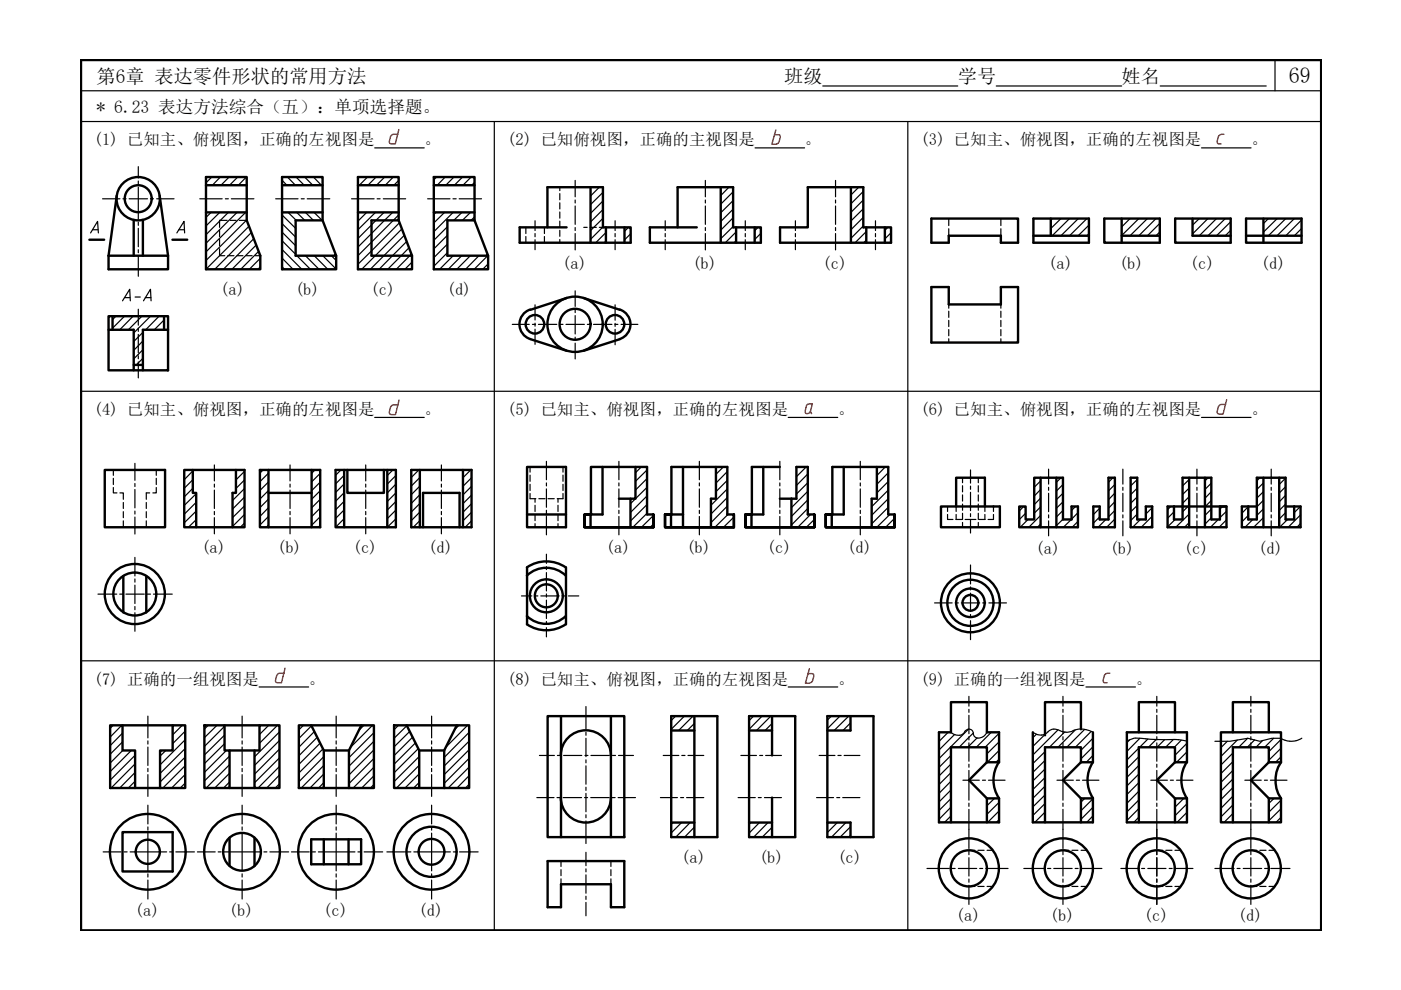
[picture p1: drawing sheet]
<svg xmlns="http://www.w3.org/2000/svg" width="297mm" height="210mm" viewBox="0 0 297 210" stroke-linecap="round" stroke-linejoin="round" font-family="sans-serif">
<!-- layer: 0 -->
<path d="M17.2 12.7h262.9v184.6h-262.9z" fill="none" stroke="#000" stroke-width=".51"/>
<g fill="none" stroke="#000" stroke-width=".25">
<path d="M17.2 19.2h262.9M174.4 18.2h28.7M211.2 18.2h26.6M246 18.2h22.5M270.3 12.7v6.5M17.2 25.8h262.9M79.4 31.4h10.5M104.8 25.8v171.5M160.1 31.4h10.5M192.5 25.8v171.5M254.7 31.4h10.5M17.2 83h262.9"/>
<path d="M79.4 88.5h10.5M167.1 88.5h10.5M254.7 88.5h10.5M17.2 140.1h262.9M54.9 145.7h10.5M167.1 145.7h10.5M205.4 154.6l.5 .1 .4 .6a1.32 1.32 0 0 0 1 1.2 1.32 1.32 0 0 0 1.4-.5l.5-.8M205.4 154.6l-.7 .4a1.89 1.89 0 0 1-3.1 .2M219 155.2l1 .6M226 155.2l-.7-.1a2.86 2.86 0 0 0-2.8-.2 2.2 2.2 0 0 1-2.5 .8M227.5 155l-1.5 .3M229.2 154.6l1 .1"/>
<path d="M229.2 154.6l-1.7 .3M230.2 145.7h10.5M230.2 154.7l1.5 .5M240.8 156.5l-1.9 .6M240.8 156.5l2.1 .1M242.9 156.6l6.5 .2 2.2 .3M271.5 156.5a4.2 4.2 0 0 0 4.5 0M271.6 156.5h-2l-2.5 .7-2.5-.7-3.8 .7h-3.2"/>
</g>
<g fill="none" stroke="#000" stroke-width=".25">
<path d="M29.3 39.7v6.8M29.3 35.3v2.4M29.3 38.4v.7M121.9 38.3v3.4M149.5 38.3v3.4M177.2 38.3v3.4M21.7 42.1h3.7M26.1 42.1h.6M27.4 42.1h3.9M29.3 47.1v.7M29.3 48.4v3.9M29.3 52.9v.7"/>
<path d="M29.3 54.3v4.3M31.9 42.1h.6M33.2 42.1h3.7M42.4 42.1h4.7M47.8 42.1h.6M49.1 42.1h4.7M58.4 42.1h4.8M63.9 42.1h.6M65.1 42.1h4.8M74.5 42.1h4.8M80 42.1h.6M81.3 42.1h4.7"/>
<path d="M90.7 42.1h4.7M96 42.1h.7M97.4 42.1h4.7M113.4 46.8v2.1M113.4 49.5v.7M113.4 50.8v2.1M121.9 42.4v.6M121.9 43.7v3.9M121.9 48.2v.7M121.9 49.5v3.5M130.4 46.8v2.1M130.4 49.5v.7"/>
<path d="M130.4 50.8v2.1M141 46.8v2.1M141 49.5v.7M141 50.8v2.1M149.5 42.4v.6M149.5 43.7v3.9M149.5 48.2v.7M149.5 49.5v3.5M158 46.8v2.1M158 49.5v.7M158 50.8v2.1M168.6 46.8v2.1"/>
<path d="M168.6 49.5v.7M168.6 50.8v2.1M177.2 42.4v.6M177.2 43.7v3.9M177.2 48.2v.7M177.2 49.5v3.5M185.6 46.8v2.1M185.6 49.5v.7M185.6 50.8v2.1M29.3 65.6v3.3M29.3 69.6v.7M29.3 70.9v3.9"/>
<path d="M29.3 75.4v.7M29.3 76.7v3.4M108.6 68.8h3.6M112.9 68.8h.6M113.4 64.6v3.2M113.4 68.5v.7M113.4 69.8v3.2M114.2 68.8h3.9M118.7 68.8h.7M120 68.8h3.9M121.9 61.7v3.3M121.9 65.6v.7"/>
<path d="M121.9 66.9v3.9M121.9 71.5v.6M121.9 72.8v3.3M124.5 68.8h.7M125.8 68.8h3.9M130.4 68.8h.6M130.4 64.6v3.3M130.4 68.6v.6M130.4 69.8v3.3M131.7 68.8h3.5M28.6 98.2v3.6M45.5 98.6v3.4"/>
<path d="M61.5 98.6v3.4M77.5 98.6v3.4M93.6 98.6v3.4M115.9 97.8v3.9M131.2 97.8v3.9M148.3 97.8v3.9M165.3 97.8v3.9M182.4 97.8v3.9M205.8 99.6v2.8M222.3 99.5v3.1M238.1 99.5v3.1M253.8 99.5v3.1"/>
<path d="M269.5 99.5v3.1M28.6 102.5v.7M28.6 103.8v3.9M28.6 108.4v.6M28.6 109.6v3.6M28.6 118.2v3.9M45.5 102.6v.7M45.5 103.9v3.9M45.5 108.4v.7M45.5 109.8v3.4M61.5 102.6v.7M61.5 103.9v3.9"/>
<path d="M61.5 108.4v.7M61.5 109.8v3.4M77.5 102.6v.7M77.5 103.9v3.9M77.5 108.4v.7M77.5 109.8v3.4M93.6 102.6v.7M93.6 103.9v3.9M93.6 108.4v.7M93.6 109.8v3.4M115.9 102.4v.6M115.9 103.7v3.9"/>
<path d="M115.9 108.2v.7M115.9 109.5v3.9M115.9 117.5v2M131.2 102.4v.6M131.2 103.7v3.9M131.2 108.2v.7M131.2 109.5v3.9M148.3 102.4v.6M148.3 103.7v3.9M148.3 108.2v.7M148.3 109.5v3.9M165.3 102.4v.6"/>
<path d="M165.3 103.7v3.9M165.3 108.2v.7M165.3 109.5v3.9M182.4 102.4v.6M182.4 103.7v3.9M182.4 108.2v.7M182.4 109.5v3.9M205.8 103.1v.6M205.8 104.4v3.9M205.8 108.9v.6M205.8 110.2v2.8M205.8 119.8v4"/>
<path d="M222.3 103.3v.7M222.3 104.6v3.9M222.3 109.2v.6M222.3 110.4v3.2M238.1 103.3v.7M238.1 104.6v3.9M238.1 109.2v.6M238.1 110.4v3.2M253.8 103.3v.7M253.8 104.6v3.9M253.8 109.2v.6M253.8 110.4v3.2"/>
<path d="M269.5 103.3v.7M269.5 104.6v3.9M269.5 109.2v.6M269.5 110.4v3.2M20.8 126h4M25.4 126h.7M26.7 126h3.9M28.6 122.8v.6M28.6 124.1v3.9M28.6 128.6v.7M28.6 129.9v3.9M31.2 126h.7"/>
<path d="M32.5 126h4M110.6 126.4h2.2M113.4 126.4h.6M114.7 126.4h3.9M115.9 120.1v.7M115.9 121.4v3.9M115.9 125.9v.7M115.9 127.2v3.9M115.9 131.8v.6M115.9 133.1v1.9M119.2 126.4h.7M120.5 126.4h2.2"/>
<path d="M198.1 127.8h3.8M202.5 127.8h.7M203.8 127.8h3.9M205.8 124.4v.7M205.8 125.8v3.9M205.8 130.3v.6M205.8 131.6v4M208.4 127.8h.6M209.7 127.8h3.7M31.4 151.8v4.6M31.4 157.1v.7M31.4 158.4v3.9"/>
<path d="M51.3 151.8v4.6M51.3 157.1v.7M51.3 158.4v3.9M71.3 151.8v4.6M71.3 157.1v.7M71.3 158.4v3.9M91.5 151.8v4.6M91.5 157.1v.7M91.5 158.4v3.9M124.2 149.8v4.8M124.2 155.3v.6M124.2 156.5v3.9"/>
<path d="M205.4 147.6v2.1M205.4 150.4v.6M205.4 151.7v3.9M205.4 156.2v.7M205.4 157.5v3.9M225.4 147.6v2.1M225.4 150.4v.6M225.4 151.7v3.9M225.4 156.2v.7M225.4 157.5v3.9M245.3 147.6v2.1M245.3 150.4v.6"/>
<path d="M245.3 151.7v3.9M245.3 156.2v.7M245.3 157.5v3.9M265.2 147.6v2.1M265.2 150.4v.6M265.2 151.7v3.9M265.2 156.2v.7M265.2 157.5v3.9M31.4 176.6v8M31.4 162.9v.7M31.4 164.2v4.7M31.4 170.7v4"/>
<path d="M31.4 175.3v.7M51.3 176.6v8M51.3 162.9v.7M51.3 164.2v4.7M51.3 170.7v4M51.3 175.3v.7M71.3 176.6v8M71.3 162.9v.7M71.3 164.2v4.7M71.3 170.7v4M71.3 175.3v.7M91.5 176.6v8"/>
<path d="M91.5 162.9v.7M91.5 164.2v4.7M91.5 170.7v4M91.5 175.3v.7M113.8 169.1h3.7M114.4 160.2h3.1M118.1 169.1h.7M118.2 160.2h.6M119.4 169.1h3.9M119.5 160.2h3.8M123.9 169.1h.7M124 160.2h.7"/>
<path d="M124.2 161.1v.6M124.2 162.4v3.9M124.2 166.9v.7M124.2 168.2v3.9M124.2 172.7v.7M124.2 174.1v4.7M125.3 169.1h3.8M125.3 160.2h3.9M129.8 169.1h.6M129.9 160.2h.6M131 169.1h3.7M131.1 160.2h3.2"/>
<path d="M140 169.1h3.6M140.6 160.2h3.3M144.3 169.1h.6M144.6 160.2h.6M145.6 169.1h3.6M145.9 160.2h3.3M156.5 169.1h3.6M157.1 160.2h3.3M160.8 169.1h.6M161.1 160.2h.6M162.1 169.1h3.6M162.3 160.2h3.4"/>
<path d="M173.1 169.1h3.6M173.7 160.2h3.3M177.4 169.1h.6M177.7 160.2h.6M178.7 169.1h3.6M179 160.2h3.3M204.2 165.4h3.4M205.4 163.4v6.3M205.4 162v.7M205.4 170.3v.7M205.4 171.6v8.3M208.3 165.4h.6"/>
<path d="M209.6 165.4h3.5M224.1 165.4h3.5M225.4 163.4v6.3M225.4 162v.7M225.4 170.3v.7M225.4 171.6v8.3M228.2 165.4h.7M229.5 165.4h3.5M244 165.4h3.5M245.3 163.4v6.3M245.3 162v.7M245.3 170.3v.7"/>
<path d="M245.3 171.6v8.3M248.1 165.4h.7M249.5 165.4h3.4M263.9 165.4h3.5M265.2 163.4v6.3M265.2 162v.7M265.2 170.3v.7M265.2 171.6v8.3M268.1 165.4h.6M269.4 165.4h3.5M21.9 180.6h3.7M26.3 180.6h.7"/>
<path d="M27.6 180.6h7.7M31.4 185.3v.7M31.4 186.6v4M36 180.6h.6M37.3 180.6h3.9M41.9 180.6h3.7M46.3 180.6h.6M47.6 180.6h7.7M51.3 185.3v.7M51.3 186.6v4M56 180.6h.6M57.2 180.6h4"/>
<path d="M61.8 180.6h3.8M66.2 180.6h.7M67.5 180.6h7.8M71.3 185.3v.7M71.3 186.6v4M75.9 180.6h.6M77.2 180.6h3.9M82 180.6h3.8M86.5 180.6h.6M87.7 180.6h7.8M91.5 185.3v.7M91.5 186.6v4"/>
<path d="M96.1 180.6h.7M97.4 180.6h4M124.2 180.7v2.8M124.2 184.2v.7M124.2 185.5v3.9M124.2 190v.7M124.2 191.3v2.9M196.5 184.1h4.7M201.9 184.1h.6M203.2 184.1h3.9M205.4 180.5v.7M205.4 181.8v3.9"/>
<path d="M205.4 186.4v.7M205.4 187.7v4.1M207.7 184.1h.7M209 184.1h4.7M217.1 184.1h4.4M222.1 184.1h.7M223.4 184.1h3.9M225.4 180.5v.7M225.4 181.8v3.9M225.4 186.4v.7M225.4 187.7v4.1M228 184.1h.6"/>
<path d="M229.3 184.1h4.3M237.6 184.1h3.8M242 184.1h.7M243.4 184.1h3.8M245.3 180.5v.7M245.3 181.8v3.9M245.3 186.4v.7M245.3 187.7v4.1M247.9 184.1h.6M249.2 184.1h3.7M257.6 184.1h4M262.3 184.1h.6"/>
<path d="M263.6 184.1h3.9M265.2 180.5v.7M265.2 181.8v3.9M265.2 186.4v.7M265.2 187.7v4.1M268.1 184.1h.7M269.4 184.1h4.1"/>
</g>
<g fill="none" stroke="#000" stroke-width=".51">
<path d="M43.7 37.5h8.6v9.2l2.9 7.5v2.9h-11.5zM43.7 39.3h8.6M59.8 39.3h8.6M75.9 39.3h8.6M92 39.3h8.6M125.2 39.7v11.8M152.8 39.7v11.8M171.3 39.7h11.7v8.5h5.9v3.3h-23.5v-3.3h5.9zM180.4 39.7v11.8M19 50.8h3.1M23 54.2h12.6v2.9h-12.6zM24.8 41.5l-1.8 12.7"/>
<path d="M28.3 46.6v7.6M30.3 46.6v7.6M33.9 41.5l1.7 12.7M36.6 50.8h3.1M43.7 45h8.6M59.8 45h8.6M68.4 46.7l2.9 7.5h-8.6v-7.5h5.7v-9.2h-8.6v19.6h11.5v-2.9M75.9 45h8.6M84.5 46.7l2.9 7.5h-8.6v-7.5h5.7v-9.2h-8.6v19.6h11.5v-2.9M92 45h8.6M100.6 46.7l2.9 7.5h-8.6v-7.5h5.7v-9.2h-8.6v19.6h11.5v-2.9M116.1 48.2v-8.5h11.7v8.5h5.9v3.3h-23.5v-3.3h9.9"/>
<path d="M128.5 48.2v3.3M132.4 48.2v3.3M143.7 48.2v-8.5h11.7v8.5h5.9v3.3h-23.5v-3.3h9.9M156.1 48.2v3.3M160 48.2v3.3M183.7 48.2v3.3M187.6 48.2v3.3M197.5 46.3h18.3v5.2h-3.6v-1.5h-11v1.5h-3.7zM219.1 46.3h11.8v5.2h-11.8zM219.1 50h11.8M222.8 46.3v3.7M234.1 46.3h11.8v5.2h-11.8z"/>
<path d="M237.8 50h8.1M237.8 46.3v5.2M249.2 46.3h11.7v5.2h-11.7zM252.8 46.3v3.7h8.1M264.2 46.3h11.8v5.2h-11.8zM264.2 50h11.8M267.9 46.3v5.2M23 67h12.6v11.5h-12.6zM23 69.9h5.3v8.6M23.9 67v2.9M28.3 77.4h2M34.8 67v2.9"/>
<path d="M35.6 69.9h-5.3v8.6M112.4 65.6a3.3 3.3 0 0 0-2.3 3.2 3.3 3.3 0 0 0 2.3 3.1M112.5 71.9l7.6 2.5M120.1 63.2l-7.6 2.5M123.8 63.2l7.6 2.5M131.4 65.6a3.3 3.3 0 0 1 2.3 3.2 3.3 3.3 0 0 1-2.3 3.1M131.4 71.9l-7.6 2.5M197.5 60.9h3.7v3.6h11v-3.6h3.6v11.7h-18.3zM22.2 99.6h12.8v12.2h-12.8zM39.1 99.6h12.7v12.2h-12.7zM40.9 99.6v4.9h.7v7.3M50 99.6v4.9h-.7v7.3"/>
<path d="M55.1 99.6h12.8v12.2h-12.8zM56.9 99.6v12.2M66.1 99.6v12.2M71.1 99.6h12.8v12.2h-12.8zM73 99.6v12.2M73.6 99.6v4.9h7.8v-4.9M82.1 99.6v12.2M87.2 99.6h12.8v12.2h-12.8zM89 99.6v12.2M98.2 99.6v12.2M111.7 99h8.3v12.8h-8.3zM127.7 99v10.1h-3.8v2.7h7.3h-7.3v-2.7h1.4v-10.1h11.9v10.1h1.3v2.7v-2.7"/>
<path d="M134.7 99v6.7h-1v6.1M144.8 99v12.8M151.8 99v6.7h-1.1v6.1M161.8 99v10.1h-3.7h1.3v-10.1h5.9M178.9 99v10.1h-3.8h1.4v-10.1h11.8v10.1h1.4v2.7v-2.7M185.9 99v6.7h-1.1v6.1M56.9 104.5h9.2M89.7 111.8v-7.3h7.7v7.3M111.7 109.1h8.3M125.2 109.1v2.7M131.2 105.7h2.5M138.5 111.8h-7.3h7.3"/>
<path d="M141 109.1v2.7h7.3h-7.3zM142.3 109.1v2.7M144.8 109.1h-3.8h1.4v-10.1h11.8v10.1h1.4v2.7v-2.7M155.6 111.8h-7.3h7.3M158.1 109.1v2.7h7.2h-7.2zM159.3 109.1v2.7M165.3 105.7h3.6v-6.7h2.4v10.1h1.4v2.7v-2.7M167.8 105.7v6.1M172.7 111.8h-7.4h7.4M175.1 109.1v2.7h7.3h-7.3zM176.3 109.1v2.7M189.7 111.8h-7.3h7.3"/>
<path d="M199.5 107.4h12.5v4.4h-12.5zM202.7 107.4v-6.1h6.1v6.1M219.3 101.3h6.1v8.8h1.8v-2.7h1.3v4.4h-12.4v-4.4h1.4v2.7h1.8zM220.6 101.3v10.5M224 101.3v10.5M235 101.3h1.4v10.5h-4.6v-4.4h1.4v2.7h1.8zM239.7 101.3h1.4v8.8h1.8v-2.7h1.4v4.4h-4.6zM247.6 107.4h12.4v4.4h-12.4zM248.9 107.4v2.7h1.8v-8.8h6.1v8.8h1.8v-2.7M252.1 101.3v10.5M255.5 101.3v10.5M264.7 107.4v2.7h1.8v-8.8h6.1v8.8h1.8v-2.7"/>
<path d="M266.5 107.4h-3.2v4.4h12.4v-4.4h-3.1M267.9 101.3v10.5M271.2 101.3v10.5M26.1 122.1v7.8M31 122.1v7.8M111.7 122a5.9 5.9 0 0 1 8.3 0M111.7 130.6a5.9 5.9 0 0 0 8.3 0M119.9 120.3a7.3 7.3 0 0 0-8.2 0v12.1a7.3 7.3 0 0 0 8.2 0M120 120.3v12.1M23.4 153.8h2.6v5.3h2.6v8h-5.2zM26 153.8h10.6M36.6 153.8h2.7v13.3h-5.4v-8h2.7z"/>
<path d="M43.3 153.8h4.3v5.3h1.1v8h-5.4zM47.6 153.8h7.4M48.7 159.1h6.3v-5.3h4.3v13.3h-5.3v-8M63.4 153.8h2.6l2.7 5.3v8h-5.3zM66 153.8h10.6M68.7 159.1h5.3M76.6 153.8h2.7v13.3h-5.3v-8zM83.6 153.8h2.6l2.7 5.3v8h-5.3zM86.2 153.8h10.6M88.9 159.1h5.3M96.8 153.8h2.7v13.3h-5.3v-8zM116.1 151.8h16.3v25.7h-16.3z"/>
<path d="M118.9 151.8v25.7M129.5 151.8v25.7M142.3 151.8h9.8v25.7h-9.8zM142.3 154.9h4.9M147.2 151.8v25.7M158.8 151.8h9.8v25.7h-9.8zM158.8 154.9h4.9M163.7 151.8v8.4M175.4 151.8h9.8v25.7h-9.8zM180.3 151.8v3.1h-4.9M219 155.3v19.1h12.7v-5.1h-2.5v5.1M229.2 154.6v-5.7h-7.6v7"/>
<path d="M231.7 155.3v6.3M241.5 155.3v-6.4h7.6v6.4M261.4 155.3v-6.4h7.6v6.4M26 176.4h10.6v8.4h-10.6zM28.6 167.1h5.3M48.7 167.1h5.3M48.7 177.6v6M54 177.6v6M66 178h10.6v5.2h-10.6zM68.7 167.1h5.3M68.7 178v5.2M73.9 178v5.2"/>
<path d="M88.9 167.1h5.3M118.9 160.2a5.3 5.3 0 0 1 5.3-5.4 5.3 5.3 0 0 1 5.3 5.4M118.9 169.1a5.3 5.3 0 0 0 5.3 5.3 5.3 5.3 0 0 0 5.3-5.3M142.3 174.4h4.9M158.8 174.4h4.9M163.7 169.1v8.4M175.4 174.4h4.9v3.1M209.2 161.6v-3.2h-7.6v16M209.2 161.6l-3.8 3.8 3.8 3.9M209.2 161.6h2.6M211.8 161.6a6.9 6.9 0 0 0 0 7.6M211.8 161.6v-6.3h-2.6v-6.4h-7.6v6.4h-2.5v19.1h12.7v-5.1h-2.6v5.1"/>
<path d="M229.2 161.6v-3.2h-7.6v16M229.2 161.6l-3.8 3.8 3.8 3.9M229.2 161.6h2.5M231.7 161.6a6.9 6.9 0 0 0 0 7.6M249.1 161.6v-3.2h-7.6v16M249.1 161.6h2.6v-6.3h-12.8v19.1h12.8v-5.1h-2.6v5.1M249.1 161.6l-3.8 3.8 3.8 3.9M251.6 161.6a6.9 6.9 0 0 0 0 7.6M269 161.6v-3.2h-7.6v16M269 161.6l-3.8 3.8 3.8 3.9M269 161.6h2.6M271.6 161.6v-6.3h-12.7v19.1h12.7v-5.1"/>
<path d="M271.6 161.6a6.9 6.9 0 0 0 0 7.7M271.6 169.3h-2.6v5.1M116.1 182.6h16.3v9.7h-2.9v-4.8h-10.6v4.8h-2.8z"/>
<circle cx="29.3" cy="42.1" r="4.6"/>
<circle cx="29.3" cy="42.1" r="2.86"/>
<circle cx="113.4" cy="68.8" r="1.97"/>
<circle cx="121.9" cy="68.8" r="5.9"/>
<circle cx="121.9" cy="68.8" r="3.3"/>
<circle cx="130.4" cy="68.8" r="1.97"/>
<circle cx="28.6" cy="125.9" r="6.4"/>
<circle cx="28.6" cy="125.9" r="4.6"/>
<circle cx="115.8" cy="126.3" r="3.5"/>
<circle cx="115.8" cy="126.3" r="2.43"/>
<circle cx="205.7" cy="127.8" r="6.2"/>
<circle cx="205.7" cy="127.8" r="3"/>
<circle cx="205.7" cy="127.8" r="4.9"/>
<circle cx="205.7" cy="127.8" r="1.67"/>
<circle cx="31.3" cy="180.6" r="8"/>
<circle cx="31.3" cy="180.6" r="2.56"/>
<circle cx="51.3" cy="180.6" r="4"/>
<circle cx="51.3" cy="180.6" r="8"/>
<circle cx="71.3" cy="180.6" r="8"/>
<circle cx="91.5" cy="180.6" r="5.3"/>
<circle cx="91.5" cy="180.6" r="2.73"/>
<circle cx="91.5" cy="180.6" r="8"/>
<circle cx="205.4" cy="184.1" r="3.8"/>
<circle cx="205.4" cy="184.1" r="6.4"/>
<circle cx="225.3" cy="184.1" r="3.8"/>
<circle cx="225.3" cy="184.1" r="6.4"/>
<circle cx="245.2" cy="184.1" r="3.8"/>
<circle cx="245.2" cy="184.1" r="6.4"/>
<circle cx="265.2" cy="184.1" r="3.8"/>
<circle cx="265.2" cy="184.1" r="6.4"/>
</g>
<g fill="none" stroke="#000" stroke-width=".25">
<path d="M44.9 37.5l-1.2 1.3M46.7 37.5l-1.7 1.8M48.6 37.5l-1.8 1.8M50.4 37.5l-1.7 1.8M52.2 37.5l-1.7 1.8M59.8 38.2l1 1.1M60.9 37.5l1.7 1.8M62.8 37.5l1.7 1.8M64.6 37.5l1.7 1.8M66.4 37.5l1.7 1.8M68.3 37.5l.1 .2M76.1 37.5l-.2 .2"/>
<path d="M77.9 37.5l-1.7 1.8M79.7 37.5l-1.7 1.8M81.6 37.5l-1.8 1.8M83.4 37.5l-1.7 1.8M84.5 38.3l-1 1M92.6 37.5l-.6 .6M94.4 37.5l-1.7 1.8M96.3 37.5l-1.8 1.8M98.1 37.5l-1.8 1.8M99.9 37.5l-1.7 1.8M100.6 38.7l-.6 .6M125.2 39.7h.1"/>
<path d="M127.1 39.7l-1.9 1.9M154.5 39.7l-1.7 1.8M182.1 39.7l-1.7 1.6M19.2 49.4l1.5-2.5 .2 2.5M19.6 48.7h1.2M37.5 49.4l1.5-2.5 .1 2.5M37.9 48.7h1.2M44.8 45l-1.1 1.1M46.6 45l-2.9 2.9M48.4 45l-4.7 4.8M50.3 45l-6.6 6.6M52.1 45l-8.4 8.4"/>
<path d="M52.3 46.6l-8.6 8.6M52.8 48l-9.1 9.1M53.3 49.3l-7.8 7.8M53.8 50.6l-6.4 6.5M54.3 52l-5.1 5.1M54.8 53.3l-3.8 3.8M55.2 54.8l-2.3 2.3M55.2 56.6l-.5 .5M59.8 56.5l.5 .6M59.8 54.7l2.3 2.4M59.8 52.9l4.2 4.2M59.8 51l2.9 2.9"/>
<path d="M59.8 49.2l2.9 2.9M59.8 47.4l2.9 2.9M59.8 45.6l2.9 2.8M61.1 45l1.7 1.7M62.9 45l1.7 1.7M62.9 54.2l2.9 2.9M64.8 54.2l2.8 2.9M64.8 45l1.6 1.7M66.6 45l1.7 1.7M66.6 54.2l2.9 2.9M68.4 45h.1M68.4 54.2l2.9 2.9"/>
<path d="M70.3 54.2l1 1M75.9 45v.1M77.8 45l-1.9 1.9M79.6 45l-3.7 3.7M81.4 45l-5.5 5.6M83.3 45l-7.4 7.4M84.5 45.6l-8.6 8.6M84.7 47.2l-8.8 8.8M85.2 48.5l-8.5 8.6M85.7 49.9l-7.2 7.2M86.2 51.2l-5.8 5.9M86.7 52.5l-4.5 4.6"/>
<path d="M87.2 53.9l-3.2 3.2M87.4 55.6l-1.6 1.5M92.4 45l-.4 .5M94.3 45l-2.3 2.3M94.9 48.1l-2.9 2.9M94.9 49.9l-2.9 2.9M94.9 51.8l-2.9 2.8M94.9 53.6l-2.9 2.9M96.1 45l-4.1 4.1M96.1 54.2l-2.9 2.9M97.9 54.2l-2.9 2.9M97.9 45l-1.7 1.7"/>
<path d="M99.7 54.2l-2.9 2.9M99.8 45l-1.8 1.7M100.6 46l-.7 .7M101.5 54.2l-2.8 2.9M103.4 54.2l-2.9 2.9M103.5 56l-1.2 1.1M127.8 40.8l-2.6 2.6M127.8 42.6l-2.6 2.6M127.8 44.4l-2.6 2.7M127.8 46.3l-2.6 2.6M127.8 48.1l-2.6 2.6M128.5 49.3l-2.2 2.2"/>
<path d="M128.5 51.1l-.4 .4M133.3 48.2l-.9 .9M133.7 49.6l-1.3 1.3M133.7 51.4l-.1 .1M155.4 40.7l-2.6 2.6M155.4 42.5l-2.6 2.6M155.4 44.4l-2.6 2.6M155.4 46.2l-2.6 2.6M155.4 48l-2.6 2.6M156.1 49.2l-2.3 2.3M156.1 51l-.5 .5M160.7 48.2l-.7 .7"/>
<path d="M161.3 49.5l-1.3 1.3M161.3 51.3l-.2 .2M183 40.6l-2.6 2.6M183 42.4l-2.6 2.6M183 44.3l-2.6 2.5M183 46.1l-2.6 2.6M183 47.9l-2.6 2.6M183.7 49.1l-2.4 2.4M183.7 50.9l-.6 .6M188.2 48.2l-.6 .6M188.9 49.3l-1.3 1.4M188.9 51.2l-.3 .3"/>
<path d="M223.1 46.3l-.3 .3M224.9 46.3l-2.1 2.2M226.8 46.3l-3.7 3.7M228.6 46.3l-3.7 3.7M230.4 46.3l-3.6 3.7M230.9 47.7l-2.3 2.3M230.9 49.6l-.5 .4M239.6 46.3l-1.8 1.8M241.5 46.3l-3.7 3.6M243.3 46.3l-3.7 3.7M245.1 46.3l-3.6 3.7M245.9 47.4l-2.6 2.6"/>
<path d="M245.9 49.2l-.8 .8M254.3 46.3l-1.5 1.4M256.1 46.3l-3.3 3.3M257.9 46.3l-3.6 3.7M259.8 46.3l-3.7 3.7M260.9 47l-3 3M260.9 48.8l-1.1 1.2M268.9 46.3l-1 1.1M270.8 46.3l-2.9 2.9M272.6 46.3l-3.7 3.7M274.4 46.3l-3.7 3.7M276 46.6l-3.4 3.4"/>
<path d="M276 48.5l-1.6 1.5M24.6 67l-.7 .8M26.4 67l-2.5 2.6M28.2 67l-2.8 2.9M30.1 67l-2.9 2.9M30.3 76l-1.4 1.4M30.3 70.5l-2 1.9M30.3 72.3l-2 2M30.3 74.2l-2 1.9M31.9 67l-3.6 3.6M33.7 67l-2.8 2.9M34.8 67.8l-2.1 2.1"/>
<path d="M34.8 69.7l-.3 .2M39.3 99.6l-.2 .3M40.9 99.9l-1.8 1.8M50.3 99.6l-.3 .3M51.8 99.9l-1.8 1.9M55.8 99.6l-.7 .7M66.8 99.6l-.7 .8M72.3 99.6l-1.2 1.2M83.3 99.6l-1.2 1.2M88.8 99.6l-1.6 1.6M99.8 99.6l-1.6 1.7M136 99l-1.3 1.2"/>
<path d="M137.2 99.6l-2.5 2.5M153.4 99l-1.6 1.6M154.2 100l-2.4 2.4M169.1 99l-.2 .3M170.9 99l-2 2.1M187.7 99l-1.8 1.8M40.9 101.7l-1.8 1.8M40.9 103.5l-1.8 1.9M41.6 104.7l-2.5 2.5M41.6 106.5l-2.5 2.5M41.6 108.4l-2.5 2.5M41.6 110.2l-1.7 1.6"/>
<path d="M51.8 103.6l-2.5 2.5M51.8 105.4l-2.5 2.5M51.8 109.1l-2.5 2.5M51.8 110.9l-.8 .9M51.8 101.8l-1.8 1.8M51.8 107.3l-2.5 2.5M56.9 100.3l-1.8 1.8M56.9 102.2l-1.8 1.8M56.9 104l-1.8 1.8M56.9 105.8l-1.8 1.8M56.9 107.6l-1.8 1.9M56.9 109.5l-1.8 1.8"/>
<path d="M56.9 111.3l-.4 .5M67.9 104l-1.8 1.9M67.9 105.9l-1.8 1.8M67.9 109.5l-1.8 1.9M67.9 111.4l-.4 .4M67.9 100.4l-1.8 1.8M67.9 102.2l-1.8 1.8M67.9 107.7l-1.8 1.8M73 111.8h.1M73 100.8l-1.9 1.8M73 102.6l-1.9 1.8M73 104.5l-1.9 1.8"/>
<path d="M73 106.3l-1.9 1.8M73 108.1l-1.9 1.8M73 110l-1.9 1.8M83.9 104.5l-1.8 1.8M83.9 106.3l-1.8 1.8M83.9 108.1l-1.8 1.9M83.9 100.8l-1.8 1.8M83.9 102.6l-1.8 1.9M83.9 110l-1.8 1.8M89 101.2l-1.8 1.9M89 103.1l-1.8 1.8M89 104.9l-1.8 1.9"/>
<path d="M89 106.8l-1.8 1.8M89 108.6l-1.8 1.8M89 110.4l-1.4 1.4M100 101.3l-1.8 1.8M100 103.1l-1.8 1.8M100 105l-1.8 1.8M100 106.8l-1.8 1.8M100 108.6l-1.8 1.8M100 110.4l-1.4 1.4M137.2 101.5l-2.5 2.4M137.2 103.3l-3.5 3.5M137.2 105.1l-3.5 3.6"/>
<path d="M137.2 107l-3.5 3.5M137.2 108.8l-3 3M138.5 109.3l-2.5 2.5M138.5 111.1l-.6 .7M154.2 101.8l-2.4 2.5M154.2 103.7l-3.5 3.4M154.2 105.5l-3.5 3.5M154.2 107.3l-3.5 3.5M154.3 109.1l-2.7 2.7M155.6 109.6l-2.2 2.2M155.6 111.4l-.4 .4M167.9 105.7l-.1 .1"/>
<path d="M171.3 100.5l-2.4 2.4M171.3 102.3l-2.4 2.5M171.3 104.2l-3.5 3.4M171.3 106l-3.5 3.5M171.3 107.8l-3.5 3.5M171.9 109.1l-2.8 2.7M172.7 110.1l-1.7 1.7M188.3 100.2l-2.4 2.5M188.3 102.1l-2.4 2.4M188.3 103.9l-3.5 3.5M188.3 105.7l-3.5 3.5M188.3 107.6l-3.5 3.5"/>
<path d="M188.7 109.1l-2.8 2.7M189.7 109.9l-1.9 1.9M189.7 111.7l-.1 .1M217 107.4l-.9 1M217.5 108.8l-1.4 1.4M218 110.1l-1.7 1.7M219.5 101.3l-.2 .2M220.6 102l-1.3 1.3M220.6 103.8l-1.3 1.4M220.6 105.6l-1.3 1.4M220.6 107.5l-1.3 1.3M220.6 109.3l-2.5 2.5"/>
<path d="M220.6 111.1l-.7 .7M224.9 101.3l-.9 1M225.4 102.7l-1.4 1.4M225.4 104.6l-1.4 1.3M225.4 106.4l-1.4 1.4M225.4 108.2l-1.4 1.4M225.4 110.1l-1.4 1.3M227.1 110.1l-1.6 1.7M228 107.4l-.8 .8M228.5 110.6l-1.2 1.2M228.5 108.7l-1.3 1.4M233.2 107.8l-1.4 1.3"/>
<path d="M233.2 109.6l-1.4 1.3M234.5 110.1l-1.7 1.7M236 101.3l-1 1M236.4 102.7l-1.4 1.4M236.4 104.5l-1.4 1.4M236.4 106.4l-1.4 1.4M236.4 108.2l-1.4 1.4M236.4 110.1l-1.8 1.7M241.1 101.7l-1.4 1.3M241.1 103.5l-1.4 1.4M241.1 105.4l-1.4 1.3M241.1 107.2l-1.4 1.3"/>
<path d="M241.1 109l-1.4 1.4M241.8 110.1l-1.7 1.7M244.3 107.6l-1.4 1.4M244.3 109.5l-2.3 2.3M244.3 111.3l-.5 .5M248.2 107.4l-.6 .7M248.9 108.5l-1.3 1.4M249.2 110.1l-1.6 1.6M252.1 107.1l-1.4 1.4M252.1 101.7l-1.4 1.3M252.1 103.5l-1.4 1.3M252.1 105.3l-1.4 1.4"/>
<path d="M252.1 109l-2.8 2.8M252.1 110.8l-1 1M256.1 101.3l-.6 .7M256.8 106.1l-1.3 1.4M256.8 102.4l-1.3 1.4M256.8 104.3l-1.3 1.3M256.8 107.9l-1.3 1.4M256.8 109.8l-1.3 1.4M258.3 110.1l-1.6 1.7M259.2 107.4l-.6 .5M260 110.2l-1.5 1.6M260 108.4l-1.4 1.4"/>
<path d="M264.7 107.4l-1.4 1.4M264.7 109.3l-1.4 1.3M265.6 110.1l-1.6 1.7M267.1 101.3l-.6 .7M267.9 102.4l-1.4 1.4M267.9 104.3l-1.4 1.3M267.9 106.1l-1.4 1.4M267.9 107.9l-1.4 1.4M267.9 109.8l-2.1 2M267.9 111.6l-.3 .2M272.6 101.4l-1.4 1.3M272.6 103.2l-1.4 1.3"/>
<path d="M272.6 105l-1.4 1.4M272.6 106.9l-1.4 1.3M272.6 108.7l-1.4 1.4M273 110.1l-1.7 1.7M275.7 107.4l-1.3 1.3M275.7 109.2l-2.6 2.6M275.7 111l-.7 .8M24 153.8l-.6 .6M25.8 153.8l-2.4 2.5M26 157.3l-2.6 2.6M26 155.4l-2.6 2.7M26 159.1l-2.6 2.7"/>
<path d="M27.8 159.1l-4.4 4.5M35.2 159.1l-1.3 1.2M36.8 153.8l-.2 .2M38.6 153.8l-2 2M39.3 156.8l-5.4 5.4M39.3 155l-2.7 2.7M39.3 158.7l-5.4 5.3M44.1 153.8l-.8 .8M46 153.8l-2.7 2.6M47.6 154l-4.3 4.3M47.6 155.9l-4.3 4.2M47.6 157.7l-4.3 4.2"/>
<path d="M48 159.1l-4.7 4.7M55.1 153.8l-.1 .1M57 153.8l-2 1.9M58.8 153.8l-3.8 3.8M59.3 155.2l-5.3 5.3M59.3 157l-5.3 5.3M59.3 158.8l-5.3 5.4M64.3 153.8l-.9 1M66.1 153.9l-2.7 2.7M66.7 155.1l-3.3 3.3M67.3 156.3l-3.9 4M67.9 157.6l-4.5 4.5"/>
<path d="M68.5 158.8l-5.1 5.1M77.2 153.8l-1.1 1M79 153.8l-4.8 4.7M79.3 155.3l-5.3 5.3M79.3 157.2l-5.3 5.3M79.3 159l-5.3 5.3M84.5 153.8l-.9 .9M86.3 153.9l-2.7 2.6M86.9 155.1l-3.3 3.3M87.5 156.3l-3.9 3.9M88.1 157.5l-4.5 4.5M88.7 158.7l-5.1 5.2"/>
<path d="M97.3 153.8l-1 1M99.1 153.8l-4.6 4.6M99.5 155.3l-5.3 5.3M99.5 157.1l-5.3 5.3M99.5 158.9l-5.3 5.3M143.2 151.8l-.9 1M145.1 151.8l-2.8 2.8M146.9 151.8l-3 3.1M147.2 153.4l-1.5 1.5M159.8 151.8l-1 1M161.6 151.8l-2.8 2.8M163.4 151.8l-3 3.1"/>
<path d="M163.7 153.4l-1.5 1.5M176.3 151.8l-.9 .9M178.1 151.8l-2.7 2.7M179.9 151.8l-3 3.1M180.3 153.3l-1.6 1.6M199.2 155.3h-.1M201 155.3l-1.9 1.9M202.4 155.7l-3.3 3.3M205.3 154.6l-6.2 6.3M206.4 155.4l-3 3M207.1 156.5l-1.9 1.9M210.2 155.3l-3.2 3.1"/>
<path d="M211.8 155.5l-2.9 2.9M211.8 157.3l-2.6 2.5M211.8 159.1l-2.5 2.5M219.7 155.7l-.7 .7M221.6 155.7l-2.6 2.6M221.6 159.4l-2.6 2.5M224.3 154.8l-5.3 5.3M225.7 155.2l-3.2 3.2M228 154.8l-3.7 3.6M229.9 154.7l-3.7 3.7M231.3 155.1l-3.3 3.3M231.7 156.5l-2.5 2.6"/>
<path d="M231.7 158.4l-2.5 2.5M239.5 156.9l-.6 .6M241.5 158.6l-2.6 2.5M241.7 156.5l-2.8 2.8M243.4 156.7l-1.8 1.7M245.1 156.8l-1.6 1.6M246.9 156.8l-1.6 1.6M248.8 156.8l-1.7 1.6M250.4 157l-1.4 1.4M251.7 157.6l-2.6 2.5M251.7 159.4l-2.2 2.2M260.2 157.2l-1.3 1.3"/>
<path d="M261.4 159.7l-2.5 2.5M262.3 156.9l-3.4 3.5M264.5 156.5l-1.9 1.9M266 156.9l-1.6 1.5M267.7 157l-1.4 1.4M270 156.5l-1.9 1.9M271.6 156.8l-2.6 2.6M271.6 158.7l-2.6 2.5M28.6 160.1l-5.2 5.3M28.6 162l-5 5.1M28.6 163.8l-3.2 3.3M28.6 165.6l-1.4 1.5"/>
<path d="M39.3 166l-1.1 1.1M39.3 162.3l-4.8 4.8M39.3 160.5l-5.4 5.3M39.3 164.2l-2.9 2.9M48.7 162.1l-5 5M48.7 160.3l-5.4 5.3M48.7 163.9l-3.2 3.2M48.7 165.8l-1.3 1.3M59.3 160.7l-5.3 5.3M59.3 162.5l-4.6 4.6M59.3 164.3l-2.8 2.8M59.3 166.2l-.9 .9"/>
<path d="M68.7 162.3l-4.8 4.8M68.7 160.4l-5.3 5.4M68.7 164.1l-3 3M68.7 165.9l-1.2 1.2M79.3 164.5l-2.6 2.6M79.3 160.8l-5.3 5.3M79.3 162.7l-4.4 4.4M79.3 166.3l-.7 .8M88.9 160.4l-5.3 5.3M88.9 162.2l-4.8 4.9M88.9 164.1l-3 3M88.9 165.9l-1.2 1.2"/>
<path d="M99.5 160.8l-5.3 5.3M99.5 162.6l-4.5 4.5M99.5 164.5l-2.6 2.6M99.5 166.3l-.8 .8M142.7 174.4l-.4 .4M144.5 174.4l-2.2 2.2M146.3 174.4l-3 3.1M147.2 177.2l-.2 .3M147.2 175.4l-2.1 2.1M159.2 174.4l-.4 .4M161 174.4l-2.2 2.2M162.8 174.4l-3 3.1"/>
<path d="M163.7 175.4l-2.1 2.1M163.7 177.2l-.2 .3M175.7 174.4l-.3 .3M177.5 174.4l-2.1 2.1M179.4 174.4l-3.1 3.1M180.3 175.3l-2.2 2.2M180.3 177.1l-.4 .4M201.6 160.2l-2.5 2.5M201.6 162l-2.5 2.5M201.6 163.8l-2.5 2.6M201.6 165.6l-2.5 2.6M201.6 167.5l-2.5 2.5"/>
<path d="M201.6 169.3l-2.5 2.6M201.6 171.1l-2.5 2.6M201.6 173l-1.3 1.4M210.8 169.3l-1.6 1.5M211.8 161l-.7 .6M211.8 170.1l-2.6 2.6M211.8 171.9l-2.4 2.5M211.8 173.8l-.6 .6M221.6 161.2l-2.6 2.6M221.6 163.1l-2.6 2.5M221.6 164.9l-2.6 2.5M221.6 166.7l-2.6 2.6"/>
<path d="M221.6 168.6l-2.6 2.5M221.6 170.4l-2.6 2.5M221.6 172.2l-2.2 2.2M221.6 174.1l-.4 .3M230 169.3l-.8 .8M231.7 160.2l-1.4 1.4M231.7 169.4l-2.5 2.5M231.7 171.2l-2.5 2.5M231.7 173l-1.3 1.4M241.5 160.4l-2.6 2.6M241.5 162.3l-2.6 2.5M241.5 164.1l-2.6 2.6"/>
<path d="M241.5 165.9l-2.6 2.6M241.5 167.8l-2.6 2.5M241.5 169.6l-2.6 2.6M241.5 171.4l-2.6 2.6M241.5 173.3l-1.1 1.1M249.1 169.3h.1M251 169.3l-1.9 1.8M251.7 161.2l-.4 .4M251.7 170.4l-2.6 2.6M251.7 172.2l-2.2 2.2M251.7 174.1l-.3 .3M261.4 161.5l-2.5 2.5"/>
<path d="M261.4 163.4l-2.5 2.5M261.4 165.2l-2.5 2.5M261.4 167l-2.5 2.5M261.4 168.8l-2.5 2.6M261.4 170.7l-2.5 2.5M261.4 172.5l-1.9 1.9M261.4 174.3v.1M270.1 169.3l-1.1 1M271.6 160.5l-1.1 1.1M271.6 169.7l-2.6 2.5M271.6 171.5l-2.6 2.5M271.6 173.3l-1.1 1.1"/>
</g>
<g fill="none" stroke="#000" stroke-width=".25">
<path d="M118.7 39.7v.7M46.6 52.7v1.5h1.1M46.6 48.8v1.4M46.6 50.8v1.3M48.2 46.7h-1.6v1.5M48.3 54.2h1.3M48.8 46.7h1.3M50.2 54.2h1.3M50.7 46.7h1.6M52.2 54.2h1.3M54.1 54.2h1.1M111.5 48.2v1.3"/>
<path d="M111.5 50.2v1.3M115.4 48.2v1.3M115.4 50.2v1.3M118.7 41v1.4M118.7 43v1.3M118.7 44.9v1.4M118.7 46.9v1.3M118.7 48.8v1.3M118.7 50.8v.7M123.8 48.2h.7M125.1 48.2h1.3M127.1 48.2h.7"/>
<path d="M201.2 46.3v1.5M201.2 48.5v1.5M212.2 46.3v1.5M212.2 48.5v1.5M201.2 64.5v.8M201.2 66v1.3M201.2 67.9v1.3M201.2 69.9v1.3M201.2 71.8v.8M212.2 64.5v.8M212.2 66v1.3M212.2 67.9v1.3"/>
<path d="M212.2 69.9v1.3M212.2 71.8v.8M24 99.6v1.2M33.1 99.6v1.2M112.4 99v1.1M119.4 99v1.1M24 103.4v1.1h.8M24 101.4v1.3M25.4 104.5h.7v1.4M26.1 106.5v1.3M26.1 108.5v1.3M26.1 110.4v1.4"/>
<path d="M31 106.5v1.3M31 108.5v1.3M31 110.4v1.4M31.7 104.5h-.7v1.4M33.1 103.4v1.1h-.7M33.1 101.4v1.3M112.4 100.7v1.4M112.4 102.7v1.3M112.4 104.6v1.1h1.2M113.4 105.7v.8M113.4 107.1v1.3M113.4 109.1v1.3"/>
<path d="M113.4 111v.8M114.2 105.7h1.4M116.2 105.7h1.3M118.3 105.7v.8M118.3 107.1v1.3M118.3 109.1v1.3M118.3 111v.8M119.4 100.7v1.4M119.4 102.7v1.3M119.4 104.6v1.1h-1.3M200.9 109.1v1h1.1M200.9 107.4v1"/>
<path d="M202.7 110.1h1.3M202.7 107.4v1M202.7 109.1v1M204.1 101.3v1M204.1 103v1.3M204.1 104.9v1.3M204.1 106.9v1.3M204.1 108.8v1.3M204.1 110.8v1M204.6 110.1h2.3M207.4 101.3v1M207.4 103v1.3"/>
<path d="M207.4 104.9v1.3M207.4 106.9v1.3M207.4 108.8v1.3M207.4 110.8v1M208.8 109.1l.1 1h-1.4M208.8 107.4v1M210.6 109.1v1h-1.1M210.6 107.4v1M118.9 182.6v1.1M118.9 184.4v1.3M118.9 186.3v1.2M129.5 182.6v1.1"/>
<path d="M129.5 184.4v1.3M129.5 186.3v1.2M205.4 180.3h1.3M205.4 187.9h1.3M207.3 180.3h1.3M207.3 187.9h1.3M209.3 180.3h1.3M209.3 187.9h1.3M225.4 180.3h1.2M225.4 187.9h1.2M227.3 180.3h1.2M227.3 187.9h1.2"/>
<path d="M229.2 180.3h1.2M229.2 187.9h1.2M245.3 180.3h1.2M245.3 187.9h1.2M247.2 180.3h1.3M247.2 187.9h1.3M249.1 180.3h1.3M249.1 187.9h1.3M265.2 180.3h1.3M265.2 187.9h1.3M267.1 180.3h1.3M267.1 187.9h1.3"/>
<path d="M269.1 180.3h1.2M269.1 187.9h1.2"/>
</g>
<path d="M84.6 27.5l-.8 3h-.8l-.5-.3a1.92 1.92 0 0 1 .6-1.6l1.2-.1M164.5 27.5l-.9 3.1h.8l.6-.3a1.77 1.77 0 0 0 .3-1.7h-1.1M259.5 28.5a1.03 1.03 0 0 0-1.2 .5l-.3 1.2 .3 .3h.6M84.6 84.8l-.8 3.1-1.1-.1-.2-.4 .5-1.3 .4-.3h1M171.8 87.2a.73 .73 0 0 1-1 .4l-.1-.4 .4-1.3 .5-.3h.6l-.4 1.6 .3 .5M260.1 84.7l-.8 3.1h-.8l-.5-.4a1.92 1.92 0 0 1 .6-1.6h1.2M60.4 141.7l-.7 3.1h-.9l-.4-.4a1.92 1.92 0 0 1 .6-1.6l1.2-.1M171.6 141.8l-.8 3.1h.7l.6-.3a1.77 1.77 0 0 0 .4-1.7l-1.1-.1M235.3 142.7a1.03 1.03 0 0 0-1.2 .5l-.2 1.2 .2 .4h.6" fill="none" stroke="#f00" stroke-width=".3"/>
<text font-size="5.7" x="25" y="64.9">A-A</text>
<text font-size="4.7" x="273.2" y="17.6">69</text>
<g font-size="4.1">
<text x="20.5" y="17.6">第6章 表达零件形状的常用方法</text>
<text x="166.3" y="17.6">班级</text>
<text x="203.1" y="17.6">学号</text>
<text x="237.8" y="17.6">姓名</text>
</g>
<text font-size="3.7" x="20.5" y="23.9">* 6.23 表达方法综合（五）：单项选择题。</text>
<g font-size="3.5">
<text x="19.9" y="30.8">(1) 已知主、俯视图，正确的左视图是</text>
<text x="89.9" y="30.8">。</text>
<text x="107.6" y="30.8">(2) 已知俯视图，正确的主视图是</text>
<text x="170.6" y="30.8">。</text>
<text x="195.2" y="30.8">(3) 已知主、俯视图，正确的左视图是</text>
<text x="265.2" y="30.8">。</text>
<text x="119.2" y="57">(a)</text>
<text x="146.8" y="57">(b)</text>
<text x="174.4" y="57">(c)</text>
<text x="222.2" y="57">(a)</text>
<text x="237.3" y="57">(b)</text>
<text x="252.3" y="57">(c)</text>
<text x="267.3" y="57">(d)</text>
<text x="46.7" y="62.6">(a)</text>
<text x="62.6" y="62.6">(b)</text>
<text x="78.6" y="62.6">(c)</text>
<text x="94.7" y="62.6">(d)</text>
<text x="19.9" y="88">(4) 已知主、俯视图，正确的左视图是</text>
<text x="89.9" y="88">。</text>
<text x="107.6" y="88">(5) 已知主、俯视图，正确的左视图是</text>
<text x="177.6" y="88">。</text>
<text x="195.2" y="88">(6) 已知主、俯视图，正确的左视图是</text>
<text x="265.2" y="88">。</text>
<text x="42.7" y="117.3">(a)</text>
<text x="58.7" y="117.3">(b)</text>
<text x="74.8" y="117.3">(c)</text>
<text x="90.8" y="117.3">(d)</text>
<text x="128.5" y="117.3">(a)</text>
<text x="145.5" y="117.3">(b)</text>
<text x="162.6" y="117.3">(c)</text>
<text x="179.6" y="117.3">(d)</text>
<text x="219.6" y="117.5">(a)</text>
<text x="235.3" y="117.5">(b)</text>
<text x="251" y="117.5">(c)</text>
<text x="266.8" y="117.5">(d)</text>
<text x="19.9" y="145.2">(7) 正确的一组视图是</text>
<text x="65.4" y="145.2">。</text>
<text x="107.6" y="145.2">(8) 已知主、俯视图，正确的左视图是</text>
<text x="177.6" y="145.2">。</text>
<text x="195.2" y="145.2">(9) 正确的一组视图是</text>
<text x="240.7" y="145.2">。</text>
<text x="144.4" y="183">(a)</text>
<text x="160.9" y="183">(b)</text>
<text x="177.5" y="183">(c)</text>
<text x="28.6" y="194.1">(a)</text>
<text x="48.5" y="194.1">(b)</text>
<text x="68.5" y="194.1">(c)</text>
<text x="88.8" y="194.1">(d)</text>
<text x="202.7" y="195.3">(a)</text>
<text x="222.6" y="195.3">(b)</text>
<text x="242.5" y="195.3">(c)</text>
<text x="262.5" y="195.3">(d)</text>
</g>
</svg>
